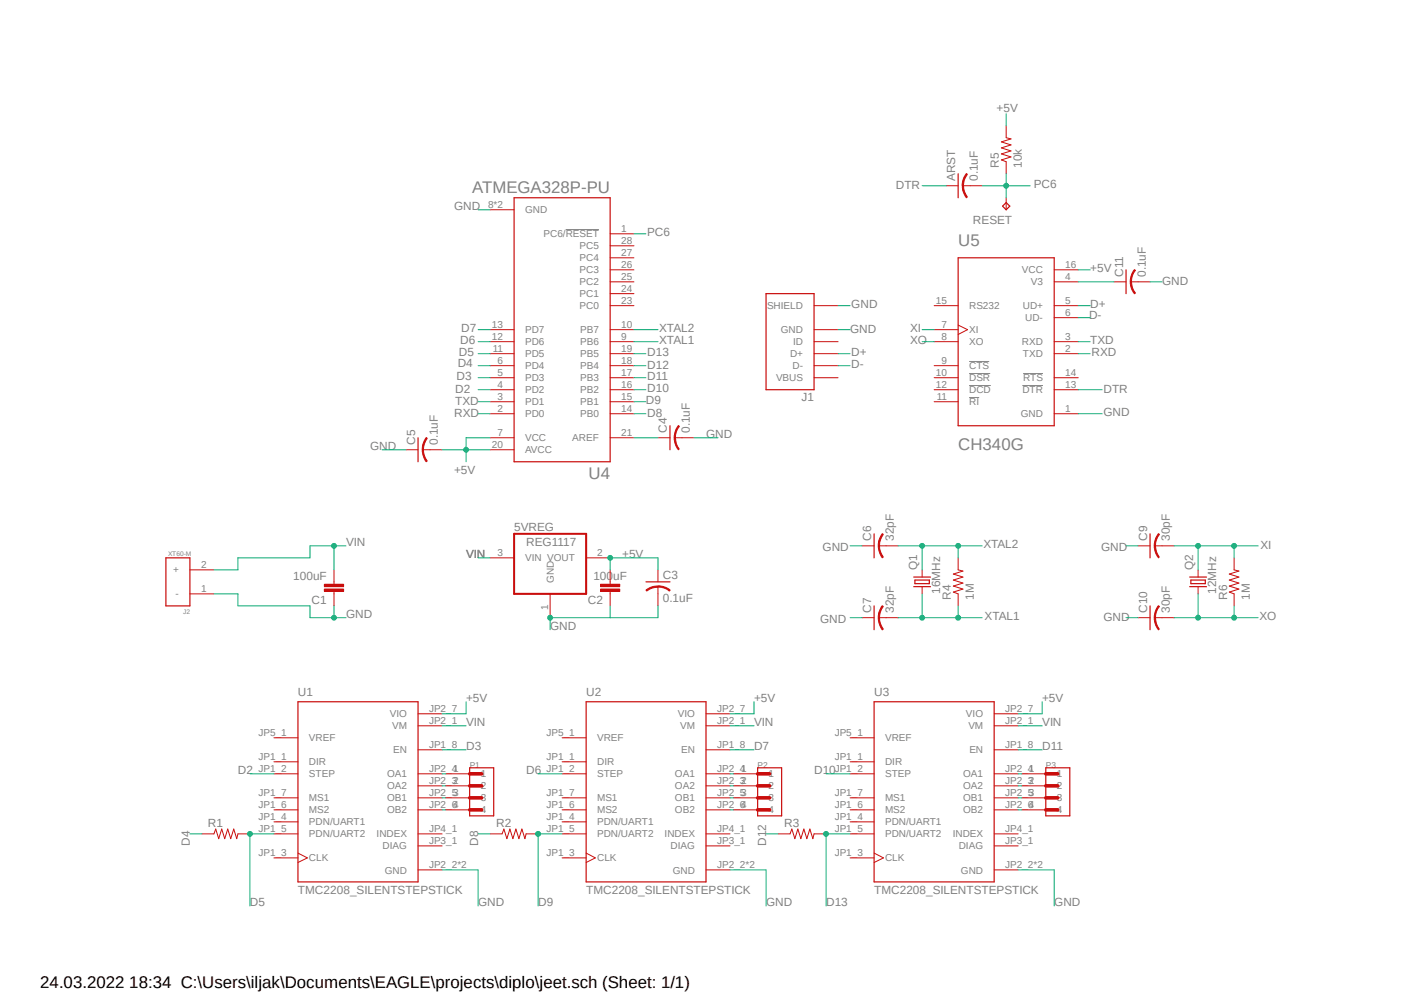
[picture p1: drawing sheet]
<svg xmlns="http://www.w3.org/2000/svg" width="297mm" height="210mm" viewBox="0 0 297 210" stroke-linecap="round" stroke-linejoin="round" font-family="sans-serif">
<path d="M34.9 21.2l235.9 171M270.8 21.2l-235.9 171" fill="none" stroke="#fff" stroke-width=".21"/>
<path d="M119.7 48.6h7M205 76.5h4.3M205 79h4.5M216.5 79h4.1M205 84.1h2.1M205 81.5h4.6M216.3 81.5h4.3" fill="none" stroke="#808080" stroke-width=".21"/>
<path d="M63 148.4h25.4v38.1h-25.4zM124 148.4h25.4v38.1h-25.4zM184.9 148.4h25.4v38.1h-25.4z" fill="none" stroke="#c90d0c" stroke-width=".25"/>
<g fill="none" stroke="#c90d0c" stroke-width=".21">
<path d="M70.7 123.1v.5M70.7 125.1v.5M58 156h5M88.4 158.6h5.1M88.4 153.5h5.1M88.4 151h5.1M118.9 156h5.1M149.4 158.6h5M149.4 153.5h5M149.4 151h5M179.8 156h5.1M210.3 158.6h5.1"/>
<path d="M210.3 153.5h5.1M210.3 151h5.1M42.7 176.4h2.6l.3-1.1 .7 2.1 .6-2.1 .6 2.1 .7-2.1 .6 2.1 .6-2.1 .7 2.1 .2-1h2.6M58 161.1h5M58 163.7h5M58 173.8h5M58 168.7h5M58 171.3h5M58 176.4h5M88.4 163.7h5.1M88.4 168.7h5.1M88.4 171.3h5.1"/>
<path d="M88.4 178.9h5.1M88.4 176.4h5.1M88.4 166.2h5.1M103.7 176.4h2.5l.4-1.1 .6 2.1 .7-2.1 .6 2.1 .6-2.1 .7 2.1 .6-2.1 .6 2.1 .3-1h2.5M118.9 161.1h5.1M118.9 163.7h5.1M118.9 173.8h5.1M118.9 168.7h5.1M118.9 171.3h5.1M118.9 176.4h5.1M149.4 163.7h5M149.4 168.7h5"/>
<path d="M149.4 171.3h5M149.4 178.9h5M149.4 176.4h5M149.4 166.2h5M164.6 176.4h2.5l.4-1.1 .6 2.1 .7-2.1 .6 2.1 .7-2.1 .6 2.1 .6-2.1 .7 2.1 .2-1h2.6M179.8 161.1h5.1M179.8 163.7h5.1M179.8 173.8h5.1M179.8 168.7h5.1M179.8 171.3h5.1M179.8 176.4h5.1M210.3 163.7h5.1"/>
<path d="M210.3 168.7h5.1M210.3 171.3h5.1M210.3 178.9h5.1M210.3 176.4h5.1M210.3 166.2h5.1M58 181.4h5M63 180.4l2 1-2 1M88.4 184h5.1M118.9 181.4h5.1M124 180.4l1.9 1-1.9 1M149.4 184h5M179.8 181.4h5.1"/>
<path d="M184.9 180.4l2 1-2 1M210.3 184h5.1"/>
</g>
<path d="M68.6 124.6h4.1v.5h-4.1z" fill-rule="evenodd" fill="#c90d0c"/>
<path d="M68.6 124.6h4.1v.5h-4.1z" fill="none" stroke="#c90d0c" stroke-width=".21"/>
<path d="M68.6 123.6h4.1v.5h-4.1z" fill-rule="evenodd" fill="#c90d0c"/>
<path d="M103.7 118h5.1M124 118h5.1M68.6 123.6h4.1v.5h-4.1zM70.7 120.5v2.6M70.7 125.6v2.5M116.4 125.6v5M129.1 123.1v.5M129.1 125.1v.5" fill="none" stroke="#c90d0c" stroke-width=".21"/>
<path d="M108.8 112.9h15.2v12.7h-15.2z" fill="none" stroke="#c90d0c" stroke-width=".42"/>
<path d="M127 124.6h4.1v.5h-4.1z" fill-rule="evenodd" fill="#c90d0c"/>
<path d="M127 124.6h4.1v.5h-4.1z" fill="none" stroke="#c90d0c" stroke-width=".21"/>
<path d="M127 123.6h4.1v.5h-4.1z" fill-rule="evenodd" fill="#c90d0c"/>
<g fill="none" stroke="#c90d0c" stroke-width=".21">
<path d="M103.7 44.4h5.1M129.1 59.6h5M129.1 57.1h5M129.1 54.5h5M129.1 52h5M129.1 49.4h5M103.7 79.9h5.1M103.7 77.3h5.1M103.7 74.8h5.1M103.7 72.3h5.1M103.7 69.7h5.1M129.1 79.9h5"/>
<path d="M129.1 77.3h5M129.1 74.8h5M129.1 72.3h5M129.1 69.7h5M129.1 64.6h5M129.1 62.1h5M103.7 92.6h5.1M103.7 87.5h5.1M103.7 85h5.1M103.7 82.4h5.1M103.7 95.1h5.1M129.1 92.6h5"/>
<path d="M129.1 87.5h5M129.1 85h5M129.1 82.4h5M127 123.6h4.1v.5h-4.1zM129.1 120.5v2.6M129.1 125.6v2.5M139.2 124.1v1.5"/>
</g>
<path d="M108.8 41.8h20.3v55.9h-20.3zM136.7 123.1h5" fill="none" stroke="#c90d0c" stroke-width=".25"/>
<path d="M139.2 123.9a4 4 0 0 1 2.6 .9l-.2 .2a3.6 3.6 0 0 0-2.4-.8z" fill-rule="evenodd" fill="#c90d0c"/>
<path d="M139.2 123.9a4 4 0 0 1 2.6 .9l-.2 .2a3.6 3.6 0 0 0-2.4-.8z" fill="none" stroke="#c90d0c" stroke-width=".21"/>
<path d="M136.7 124.8a3.6 3.6 0 0 1 2.5-.8v.2a3.5 3.5 0 0 0-2.4 .8z" fill-rule="evenodd" fill="#c90d0c"/>
<path d="M142.7 92.6h1.6M136.7 124.8a3.6 3.6 0 0 1 2.5-.8v.2a3.5 3.5 0 0 0-2.4 .8zM139.2 120.5v2.6M139.2 125.6v2.5" fill="none" stroke="#c90d0c" stroke-width=".21"/>
<path d="M141.7 90v5.1" fill="none" stroke="#c90d0c" stroke-width=".25"/>
<path d="M143.5 90l.2 .2a3.8 3.8 0 0 0-.8 2.4h-.3a4.2 4.2 0 0 1 .9-2.6z" fill-rule="evenodd" fill="#c90d0c"/>
<path d="M143.5 90l.2 .2a3.8 3.8 0 0 0-.8 2.4h-.3a4.2 4.2 0 0 1 .9-2.6z" fill="none" stroke="#c90d0c" stroke-width=".21"/>
<path d="M142.6 92.6h.3a3.9 3.9 0 0 0 .8 2.4l-.2 .1a3.9 3.9 0 0 1-.9-2.5z" fill-rule="evenodd" fill="#c90d0c"/>
<path d="M89.5 95.1h1.5M139.2 92.6h2.5M142.6 92.6h.3a3.9 3.9 0 0 0 .8 2.4l-.2 .1a3.9 3.9 0 0 1-.9-2.5zM144.3 92.6h2.5" fill="none" stroke="#c90d0c" stroke-width=".21"/>
<path d="M88.4 92.6v5.1" fill="none" stroke="#c90d0c" stroke-width=".25"/>
<path d="M90.2 92.5l.2 .2a4.1 4.1 0 0 0-.8 2.4h-.3a3.8 3.8 0 0 1 .9-2.6z" fill-rule="evenodd" fill="#c90d0c"/>
<path d="M90.2 92.5l.2 .2a4.1 4.1 0 0 0-.8 2.4h-.3a3.8 3.8 0 0 1 .9-2.6z" fill="none" stroke="#c90d0c" stroke-width=".21"/>
<path d="M89.3 95.1h.3a3.9 3.9 0 0 0 .8 2.4l-.2 .2-.5-.9z" fill-rule="evenodd" fill="#c90d0c"/>
<path d="M85.9 95.1h2.5M89.3 95.1h.3a3.9 3.9 0 0 0 .8 2.4l-.2 .2-.5-.9zM91 95.1h2.5M185.9 115.4h1.6M202.7 118v2.5l1 .3-2 .6 2 .6-2 .7 2 .6-2 .7 2 .6-2 .6 1 .4v2.5M195.1 120.5v1.5M195.1 124.1v1.5" fill="none" stroke="#c90d0c" stroke-width=".21"/>
<path d="M184.9 112.9v5.1M193.3 122h3.5M193.3 124.1h3.5M193.5 122.7h3.1v.7h-3.1z" fill="none" stroke="#c90d0c" stroke-width=".25"/>
<path d="M186.6 112.9l.3 .1a4.1 4.1 0 0 0-.8 2.4h-.3a3.6 3.6 0 0 1 .8-2.5z" fill-rule="evenodd" fill="#c90d0c"/>
<path d="M186.6 112.9l.3 .1a4.1 4.1 0 0 0-.8 2.4h-.3a3.6 3.6 0 0 1 .8-2.5z" fill="none" stroke="#c90d0c" stroke-width=".21"/>
<path d="M185.8 115.4h.3a4.1 4.1 0 0 0 .8 2.4l-.3 .2-.5-.9z" fill-rule="evenodd" fill="#c90d0c"/>
<path d="M182.4 115.4h2.5M185.8 115.4h.3a4.1 4.1 0 0 0 .8 2.4l-.3 .2-.5-.9zM187.5 115.4h2.5M185.9 130.6h1.6" fill="none" stroke="#c90d0c" stroke-width=".21"/>
<path d="M184.9 128.1v5.1" fill="none" stroke="#c90d0c" stroke-width=".25"/>
<path d="M186.6 128.1l.3 .2a3.9 3.9 0 0 0-.8 2.3h-.3a3.6 3.6 0 0 1 .8-2.5z" fill-rule="evenodd" fill="#c90d0c"/>
<path d="M186.6 128.1l.3 .2a3.9 3.9 0 0 0-.8 2.3h-.3a3.6 3.6 0 0 1 .8-2.5z" fill="none" stroke="#c90d0c" stroke-width=".21"/>
<path d="M185.8 130.6h.3a4.1 4.1 0 0 0 .8 2.5l-.3 .1-.2-.3a4.4 4.4 0 0 1-.6-2.3z" fill-rule="evenodd" fill="#c90d0c"/>
<g fill="none" stroke="#c90d0c" stroke-width=".21">
<path d="M203.7 39.3h1.5M223 59.6h5.1M223 57.1h5.1M197.6 72.3h5.1M197.6 64.6h5.1M197.6 69.7h5.1M197.6 77.3h5.1M197.6 79.9h5.1M202.7 68.7l2 1-2 1M223 74.8h5.1M223 72.3h5.1M223 64.6h5.1"/>
<path d="M223 67.2h5.1M223 79.9h5.1M197.6 85h5.1M197.6 82.4h5.1M223 87.5h5.1M223 82.4h5.1M182.4 130.6h2.5M185.8 130.6h.3a4.1 4.1 0 0 0 .8 2.5l-.3 .1-.2-.3a4.4 4.4 0 0 1-.6-2.3zM187.5 130.6h2.5"/>
</g>
<path d="M202.7 36.7v5.1M202.7 54.5h20.3v35.5h-20.3z" fill="none" stroke="#c90d0c" stroke-width=".25"/>
<path d="M204.4 36.7l.2 .2a3.8 3.8 0 0 0-.8 2.4h-.3a4 4 0 0 1 .9-2.6z" fill-rule="evenodd" fill="#c90d0c"/>
<path d="M204.4 36.7l.2 .2a3.8 3.8 0 0 0-.8 2.4h-.3a4 4 0 0 1 .9-2.6z" fill="none" stroke="#c90d0c" stroke-width=".21"/>
<path d="M203.6 39.3h.2a3.9 3.9 0 0 0 .8 2.4l-.2 .1-.2-.3a3.5 3.5 0 0 1-.6-2.2z" fill-rule="evenodd" fill="#c90d0c"/>
<path d="M200.2 39.3h2.5M203.6 39.3h.2a3.9 3.9 0 0 0 .8 2.4l-.2 .1-.2-.3a3.5 3.5 0 0 1-.6-2.2zM205.2 39.3h2.6M212.9 26.6v2.5l1 .3-2.1 .6 2.1 .6-2.1 .7 2.1 .6-2.1 .7 2.1 .6-2.1 .6 1.1 .4v2.5M212.9 41.8v2.6M244.3 115.4h1.5M261.1 118v2.5l1 .3-2 .6 2 .6-2 .7 2 .6-2 .7 2 .6-2 .6 1 .4v2.5M253.4 120.5v1.5M253.4 124.1v1.5" fill="none" stroke="#c90d0c" stroke-width=".21"/>
<path d="M212.9 42.8l.7 .8-.7 .8-.8-.8zM243.3 112.9v5.1M251.7 122h3.5M251.7 124.1h3.5M251.9 122.7h3.1v.7h-3.1z" fill="none" stroke="#c90d0c" stroke-width=".25"/>
<path d="M245.1 112.9l.2 .1a3.8 3.8 0 0 0-.9 2.4h-.2a4 4 0 0 1 .9-2.5z" fill-rule="evenodd" fill="#c90d0c"/>
<path d="M245.1 112.9l.2 .1a3.8 3.8 0 0 0-.9 2.4h-.2a4 4 0 0 1 .9-2.5z" fill="none" stroke="#c90d0c" stroke-width=".21"/>
<path d="M244.2 115.4h.2a4.1 4.1 0 0 0 .8 2.4l-.1 .2a3.9 3.9 0 0 1-.9-2.6z" fill-rule="evenodd" fill="#c90d0c"/>
<path d="M240.7 115.4h2.6M244.2 115.4h.2a4.1 4.1 0 0 0 .8 2.4l-.1 .2a3.9 3.9 0 0 1-.9-2.6zM245.8 115.4h2.6M244.3 130.6h1.5" fill="none" stroke="#c90d0c" stroke-width=".21"/>
<path d="M243.3 128.1v5.1" fill="none" stroke="#c90d0c" stroke-width=".25"/>
<path d="M245.1 128.1l.2 .2a3.6 3.6 0 0 0-.9 2.3h-.2a4 4 0 0 1 .9-2.5z" fill-rule="evenodd" fill="#c90d0c"/>
<path d="M245.1 128.1l.2 .2a3.6 3.6 0 0 0-.9 2.3h-.2a4 4 0 0 1 .9-2.5z" fill="none" stroke="#c90d0c" stroke-width=".21"/>
<path d="M244.2 130.6h.2a4.1 4.1 0 0 0 .8 2.5l-.1 .1a3.9 3.9 0 0 1-.9-2.6z" fill-rule="evenodd" fill="#c90d0c"/>
<path d="M239.2 59.6h1.5M240.7 130.6h2.6M244.2 130.6h.2a4.1 4.1 0 0 0 .8 2.5l-.1 .1a3.9 3.9 0 0 1-.9-2.6zM245.8 130.6h2.6" fill="none" stroke="#c90d0c" stroke-width=".21"/>
<path d="M238.2 57.1v5" fill="none" stroke="#c90d0c" stroke-width=".25"/>
<path d="M240 57l.2 .2a3.6 3.6 0 0 0-.8 2.4h-.3a4 4 0 0 1 .9-2.6z" fill-rule="evenodd" fill="#c90d0c"/>
<path d="M240 57l.2 .2a3.6 3.6 0 0 0-.8 2.4h-.3a4 4 0 0 1 .9-2.6z" fill="none" stroke="#c90d0c" stroke-width=".21"/>
<path d="M239.1 59.6h.3a3.8 3.8 0 0 0 .8 2.4l-.2 .1a3.9 3.9 0 0 1-.9-2.5z" fill-rule="evenodd" fill="#c90d0c"/>
<g fill="none" stroke="#c90d0c" stroke-width=".21">
<path d="M235.7 59.6h2.5M239.1 59.6h.3a3.8 3.8 0 0 0 .8 2.4l-.2 .1a3.9 3.9 0 0 1-.9-2.5zM240.7 59.6h2.6M172.2 79.9h5.1M172.2 77.3h5.1M172.2 74.8h5.1M172.2 69.7h5.1M172.2 64.6h5.1M172.2 72.3h5.1M40.2 125.6h5.1M40.2 120.5h5.1M94.3 163.7h5.1"/>
<path d="M94.3 166.2h5.1M94.3 168.7h5.1M94.3 171.3h5.1M155.2 163.7h5.1M155.2 166.2h5.1M155.2 168.7h5.1M155.2 171.3h5.1M216.2 163.7h5M216.2 166.2h5M216.2 168.7h5M216.2 171.3h5"/>
</g>
<path d="M162.1 62.1h10.1v20.3h-10.1zM35.1 118h5.1v10.1h-5.1zM99.4 162.4h5v10.2h-5zM160.3 162.4h5.1v10.2h-5.1zM221.2 162.4h5.1v10.2h-5.1z" fill="none" stroke="#c90d0c" stroke-width=".25"/>
<path d="M99.4 163.7h2.5M99.4 166.2h2.5M99.4 168.7h2.5M99.4 171.3h2.5M160.3 163.7h2.5M160.3 166.2h2.5M160.3 168.7h2.5M160.3 171.3h2.5M221.2 163.7h2.6M221.2 166.2h2.6M221.2 168.7h2.6M221.2 171.3h2.6" fill="none" stroke="#c90d0c" stroke-width=".76"/>
<path d="M58 176.4h-5.1v15.2" fill="none" stroke="#0dab76" stroke-width=".21"/>
<circle cx="52.9" cy="176.4" r=".51" fill="#0dab76"/>
<g fill="none" stroke="#0dab76" stroke-width=".21">
<path d="M101.1 74.8h2.6M179.8 176.4h-5v15.2"/>
<circle cx="52.9" cy="176.4" r=".51"/>
</g>
<circle cx="174.7" cy="176.4" r=".51" fill="#0dab76"/>
<g fill="none" stroke="#0dab76" stroke-width=".21">
<path d="M101.1 77.3h2.6M134.1 74.8h2.6M134.1 77.3h2.6M134.1 87.5h2.6M40.2 176.4h2.5M101.1 176.4h2.6M118.9 176.4h-5.1v15.2M162.1 176.4h2.5"/>
<circle cx="174.7" cy="176.4" r=".51"/>
</g>
<circle cx="113.8" cy="176.4" r=".51" fill="#0dab76"/>
<g fill="none" stroke="#0dab76" stroke-width=".21">
<path d="M101.1 79.9h2.6M101.1 69.7h2.6M101.1 72.3h2.6M134.1 79.9h2.6M101.1 82.4h2.6M134.1 85h2.6M134.1 82.4h2.6M65.6 115.4h7.6M70.7 115.4v5.1M93.5 158.6h5.1M93.5 153.5h5.1M154.4 158.6h5.1"/>
<path d="M154.4 153.5h5.1M215.4 158.6h5.1M215.4 153.5h5.1M52.9 163.7h5.1M113.8 163.7h5.1M174.8 163.7h5"/>
<circle cx="113.8" cy="176.4" r=".51"/>
</g>
<circle cx="70.6" cy="115.4" r=".51" fill="#0dab76"/>
<g fill="none" stroke="#0dab76" stroke-width=".21">
<path d="M65.6 115.4v2.6h-15.3v2.5h-5M101.1 118h2.6M65.6 130.6h7.6M70.7 128.1v2.5M93.5 184h7.6v7.6M154.4 184h7.7v7.6M215.4 184h7.6v7.6"/>
<circle cx="70.6" cy="115.4" r=".51"/>
</g>
<circle cx="70.6" cy="130.6" r=".51" fill="#0dab76"/>
<g fill="none" stroke="#0dab76" stroke-width=".21">
<path d="M45.3 125.6h5v2.5h15.3v2.5M129.1 130.6h-12.7v2.6"/>
<circle cx="70.6" cy="130.6" r=".51"/>
</g>
<circle cx="116.4" cy="130.6" r=".51" fill="#0dab76"/>
<g fill="none" stroke="#0dab76" stroke-width=".21">
<path d="M101.1 44.4h2.6M243.3 59.6h2.5M177.3 69.7h2.5M177.3 64.6h2.5M80.8 95.1h5.1M146.8 92.6h5.1M228.1 87.5h5.1M129.1 118v2.5M179.8 115.4h2.6M238.2 115.4h2.5M129.1 128.1v2.5h10.1v-2.5M179.8 130.6h2.6"/>
<path d="M238.2 130.6h2.5"/>
<circle cx="116.4" cy="130.6" r=".51"/>
</g>
<circle cx="129.1" cy="118" r=".51" fill="#0dab76"/>
<g fill="none" stroke="#0dab76" stroke-width=".21">
<path d="M93.5 95.1h10.2M103.7 92.6h-5.1v2.5M129.1 118h10.1v2.5M98.6 148.4v2.6h-5.1M159.5 148.4v2.6h-5.1M220.5 148.4v2.6h-5.1"/>
<circle cx="129.1" cy="118" r=".51"/>
</g>
<circle cx="98.6" cy="95.1" r=".51" fill="#0dab76"/>
<g fill="none" stroke="#0dab76" stroke-width=".21">
<path d="M212.9 24v2.6M228.1 57.1h2.5M134.1 69.7h5.1M98.6 95.1v2.6M134.1 92.6h5.1M195.1 115.4h12.7M202.7 115.4v2.6"/>
<circle cx="98.6" cy="95.1" r=".51"/>
</g>
<circle cx="202.7" cy="115.4" r=".51" fill="#0dab76"/>
<g fill="none" stroke="#0dab76" stroke-width=".21">
<path d="M190 115.4h5.1v5.1"/>
<circle cx="202.7" cy="115.4" r=".51"/>
</g>
<circle cx="195.1" cy="115.4" r=".51" fill="#0dab76"/>
<g fill="none" stroke="#0dab76" stroke-width=".21">
<path d="M134.1 72.3h5.1M195.1 130.6h12.7M202.7 128.1v2.5"/>
<circle cx="195.1" cy="115.4" r=".51"/>
</g>
<circle cx="202.7" cy="130.6" r=".51" fill="#0dab76"/>
<g fill="none" stroke="#0dab76" stroke-width=".21">
<path d="M195.1 125.6v5h-5.1"/>
<circle cx="202.7" cy="130.6" r=".51"/>
</g>
<circle cx="195.1" cy="130.6" r=".51" fill="#0dab76"/>
<g fill="none" stroke="#0dab76" stroke-width=".21">
<path d="M207.8 39.3h10.1M212.9 36.7v2.6M134.1 49.4h2.6"/>
<circle cx="195.1" cy="130.6" r=".51"/>
</g>
<circle cx="212.8" cy="39.3" r=".51" fill="#0dab76"/>
<g fill="none" stroke="#0dab76" stroke-width=".21">
<path d="M195.1 39.3h5.1M212.9 39.3v2.5M195.1 69.7h2.5M228.1 82.4h5.1M253.4 115.4h12.7M261.1 115.4v2.6"/>
<circle cx="212.8" cy="39.3" r=".51"/>
</g>
<circle cx="261.1" cy="115.4" r=".51" fill="#0dab76"/>
<g fill="none" stroke="#0dab76" stroke-width=".21">
<path d="M248.4 115.4h5v5.1"/>
<circle cx="261.1" cy="115.4" r=".51"/>
</g>
<circle cx="253.4" cy="115.4" r=".51" fill="#0dab76"/>
<g fill="none" stroke="#0dab76" stroke-width=".21">
<path d="M195.1 72.3h2.5M253.4 130.6h12.7M261.1 128.1v2.5"/>
<circle cx="253.4" cy="115.4" r=".51"/>
</g>
<circle cx="261.1" cy="130.6" r=".51" fill="#0dab76"/>
<g fill="none" stroke="#0dab76" stroke-width=".21">
<path d="M253.4 125.6v5h-5"/>
<circle cx="261.1" cy="130.6" r=".51"/>
</g>
<circle cx="253.4" cy="130.6" r=".51" fill="#0dab76"/>
<g fill="none" stroke="#0dab76" stroke-width=".21">
<path d="M228.1 59.6h7.6M177.3 74.8h2.5M177.3 77.3h2.5M228.1 74.8h2.5M228.1 72.3h2.5M228.1 64.6h2.5M228.1 67.2h2.5M101.1 87.5h2.6M101.1 85h2.6M93.5 163.7h.8M93.5 166.2h.8M93.5 168.7h.8"/>
<path d="M93.5 171.3h.8M154.4 163.7h.8M154.4 166.2h.8M154.4 168.7h.8M154.4 171.3h.8M215.4 163.7h.8M215.4 166.2h.8M215.4 168.7h.8M215.4 171.3h.8"/>
<circle cx="253.4" cy="130.6" r=".51"/>
</g>
<g font-size="3.6" fill="#808080">
<text x="99.9" y="40.8">ATMEGA328P-PU</text>
<text x="202.7" y="52">U5</text>
<text x="202.7" y="95.1">CH340G</text>
<text x="124.5" y="101.3">U4</text>
</g>
<text font-size="3.6" x="8.5" y="209">24.03.2022 18:34 C:\Users\iljak\Documents\EAGLE\projects\diplo\jeet.sch (Sheet: 1/1)</text>
<g font-size="2.5" fill="#808080">
<text x="210.8" y="23.8">+5V</text>
<text x="211.3" y="35.5" transform="rotate(-90 211.3 35.5)">R5</text>
<text x="216.2" y="35.5" transform="rotate(-90 216.2 35.5)">10k</text>
<text x="189.5" y="40">DTR</text>
<text x="202.1" y="38.3" transform="rotate(-90 202.1 38.3)">ARST</text>
<text x="206.9" y="38.3" transform="rotate(-90 206.9 38.3)">0.1uF</text>
<text x="218.7" y="39.8">PC6</text>
<text x="96.1" y="44.4">GND</text>
<text x="205.8" y="47.4">RESET</text>
<text x="136.9" y="50">PC6</text>
<text x="230.6" y="57.6">+5V</text>
<text x="237.6" y="58.6" transform="rotate(-90 237.6 58.6)">C11</text>
<text x="242.4" y="58.6" transform="rotate(-90 242.4 58.6)">0.1uF</text>
<text x="180.1" y="65.2">GND</text>
<text x="230.6" y="65.2">D+</text>
<text x="245.8" y="60.4">GND</text>
<text x="97.6" y="70.2">D7</text>
<text x="139.4" y="70.2">XTAL2</text>
<text x="179.8" y="70.5">GND</text>
<text x="192.5" y="70.2">XI</text>
<text x="230.4" y="67.4">D-</text>
<text x="96.8" y="77.6">D4</text>
<text x="97.1" y="75.3">D5</text>
<text x="97.3" y="72.8">D6</text>
<text x="136.9" y="75.3">D13</text>
<text x="139.4" y="72.8">XTAL1</text>
<text x="180.1" y="75.3">D+</text>
<text x="180.1" y="77.9">D-</text>
<text x="192.5" y="72.8">XO</text>
<text x="230.6" y="72.8">TXD</text>
<text x="230.9" y="75.3">RXD</text>
<text x="96.3" y="83.2">D2</text>
<text x="96.6" y="80.4">D3</text>
<text x="136.9" y="78.1">D12</text>
<text x="136.9" y="80.4">D11</text>
<text x="136.9" y="82.9">D10</text>
<text x="233.4" y="83.2">DTR</text>
<text x="96.1" y="88.3">RXD</text>
<text x="96.3" y="85.7">TXD</text>
<text x="136.7" y="85.5">D9</text>
<text x="136.9" y="88.3">D8</text>
<text x="169.5" y="84.7">J1</text>
<text x="233.4" y="88">GND</text>
<text x="78.3" y="95.1">GND</text>
<text x="87.8" y="94.1" transform="rotate(-90 87.8 94.1)">C5</text>
<text x="92.6" y="94.1" transform="rotate(-90 92.6 94.1)">0.1uF</text>
<text x="141.1" y="91.6" transform="rotate(-90 141.1 91.6)">C4</text>
<text x="145.9" y="91.6" transform="rotate(-90 145.9 91.6)">0.1uF</text>
<text x="149.4" y="92.6">GND</text>
<text x="96.1" y="100.2">+5V</text>
<text x="108.8" y="112.3">5VREG</text>
<text x="73.2" y="115.4">VIN</text>
<text x="98.6" y="118">VIN</text>
<text x="111.3" y="115.4">REG1117</text>
<text x="131.6" y="118">+5V</text>
<text x="174" y="116.5">GND</text>
<text x="184.3" y="114.4" transform="rotate(-90 184.3 114.4)">C6</text>
<text x="189.1" y="114.4" transform="rotate(-90 189.1 114.4)">32pF</text>
<text x="208" y="116">XTAL2</text>
<text x="232.9" y="116.5">GND</text>
<text x="242.7" y="114.4" transform="rotate(-90 242.7 114.4)">C9</text>
<text x="247.5" y="114.4" transform="rotate(-90 247.5 114.4)">30pF</text>
<text x="266.7" y="116.2">XI</text>
<text x="62" y="122.7">100uF</text>
<text x="125.5" y="122.7">100uF</text>
<text x="140.2" y="122.4">C3</text>
<text x="194.1" y="120.5" transform="rotate(-90 194.1 120.5)">Q1</text>
<text x="198.9" y="125.6" transform="rotate(-90 198.9 125.6)">16MHz</text>
<text x="252.4" y="120.5" transform="rotate(-90 252.4 120.5)">Q2</text>
<text x="257.3" y="125.6" transform="rotate(-90 257.3 125.6)">12MHz</text>
<text x="65.9" y="127.8">C1</text>
<text x="73.2" y="130.7">GND</text>
<text x="124.3" y="127.8">C2</text>
<text x="140.2" y="127.3">0.1uF</text>
<text x="173.5" y="131.7">GND</text>
<text x="184.3" y="129.7" transform="rotate(-90 184.3 129.7)">C7</text>
<text x="189.1" y="129.7" transform="rotate(-90 189.1 129.7)">32pF</text>
<text x="201.2" y="126.9" transform="rotate(-90 201.2 126.9)">R4</text>
<text x="206" y="126.9" transform="rotate(-90 206 126.9)">1M</text>
<text x="208.3" y="131.1">XTAL1</text>
<text x="233.4" y="131.4">GND</text>
<text x="242.7" y="129.7" transform="rotate(-90 242.7 129.7)">C10</text>
<text x="247.5" y="129.7" transform="rotate(-90 247.5 129.7)">30pF</text>
<text x="259.6" y="126.9" transform="rotate(-90 259.6 126.9)">R6</text>
<text x="264.4" y="126.9" transform="rotate(-90 264.4 126.9)">1M</text>
<text x="266.4" y="131.1">XO</text>
<text x="116.4" y="133.2">GND</text>
<text x="63" y="147.2">U1</text>
<text x="98.6" y="148.4">+5V</text>
<text x="124" y="147.2">U2</text>
<text x="159.5" y="148.4">+5V</text>
<text x="184.9" y="147.2">U3</text>
<text x="220.5" y="148.4">+5V</text>
<text x="98.6" y="153.5">VIN</text>
<text x="159.5" y="153.5">VIN</text>
<text x="220.5" y="153.5">VIN</text>
<text x="98.6" y="158.6">D3</text>
<text x="159.5" y="158.6">D7</text>
<text x="220.5" y="158.6">D11</text>
<text x="50.3" y="163.7">D2</text>
<text x="111.3" y="163.7">D6</text>
<text x="172.2" y="163.7">D10</text>
<text x="40.2" y="178.9" transform="rotate(-90 40.2 178.9)">D4</text>
<text x="44" y="174.8">R1</text>
<text x="101.1" y="178.9" transform="rotate(-90 101.1 178.9)">D8</text>
<text x="105" y="174.8">R2</text>
<text x="162.1" y="178.9" transform="rotate(-90 162.1 178.9)">D12</text>
<text x="165.9" y="174.8">R3</text>
<text x="52.9" y="191.6">D5</text>
<text x="63" y="189.1">TMC2208_SILENTSTEPSTICK</text>
<text x="101.1" y="191.6">GND</text>
<text x="113.8" y="191.6">D9</text>
<text x="124" y="189.1">TMC2208_SILENTSTEPSTICK</text>
<text x="162.1" y="191.6">GND</text>
<text x="174.8" y="191.6">D13</text>
<text x="184.9" y="189.1">TMC2208_SILENTSTEPSTICK</text>
<text x="223" y="191.6">GND</text>
</g>
<g font-size="2.1" fill="#808080">
<text x="103.3" y="44">8*2</text>
<text x="111.1" y="45.1">GND</text>
<text x="115" y="50.2">PC6/RESET</text>
<text x="122.6" y="52.7">PC5</text>
<text x="131.4" y="51.6">28</text>
<text x="131.4" y="49.1">1</text>
<text x="122.6" y="57.8">PC3</text>
<text x="122.6" y="55.3">PC4</text>
<text x="131.4" y="59.2">25</text>
<text x="131.4" y="56.7">26</text>
<text x="131.4" y="54.1">27</text>
<text x="216.2" y="57.8">VCC</text>
<text x="225.3" y="59.2">4</text>
<text x="225.3" y="56.7">16</text>
<text x="122.6" y="65.4">PC0</text>
<text x="122.6" y="62.9">PC1</text>
<text x="122.6" y="60.4">PC2</text>
<text x="131.4" y="64.3">23</text>
<text x="131.4" y="61.8">24</text>
<text x="162.3" y="65.4">SHIELD</text>
<text x="198" y="64.3">15</text>
<text x="205" y="65.4">RS232</text>
<text x="216.4" y="65.4">UD+</text>
<text x="218.1" y="60.4">V3</text>
<text x="225.3" y="64.3">5</text>
<text x="104.1" y="71.9">12</text>
<text x="104.1" y="69.4">13</text>
<text x="111.1" y="70.5">PD7</text>
<text x="122.7" y="70.5">PB7</text>
<text x="131.4" y="71.9">9</text>
<text x="131.4" y="69.4">10</text>
<text x="165.2" y="70.5">GND</text>
<text x="199.2" y="69.4">7</text>
<text x="199.2" y="71.9">8</text>
<text x="205" y="70.5">XI</text>
<text x="216.9" y="67.9">UD-</text>
<text x="225.3" y="71.9">3</text>
<text x="225.3" y="66.8">6</text>
<text x="104.2" y="74.5">11</text>
<text x="105.2" y="77">6</text>
<text x="111.1" y="75.6">PD5</text>
<text x="111.1" y="73">PD6</text>
<text x="122.7" y="75.6">PB5</text>
<text x="122.7" y="73">PB6</text>
<text x="131.4" y="77">18</text>
<text x="131.4" y="74.5">19</text>
<text x="167.1" y="75.6">D+</text>
<text x="167.8" y="73">ID</text>
<text x="199.2" y="77">9</text>
<text x="205" y="73">XO</text>
<text x="216.2" y="73">RXD</text>
<text x="216.4" y="75.6">TXD</text>
<text x="225.3" y="74.5">2</text>
<text x="105.2" y="82.1">4</text>
<text x="105.2" y="79.5">5</text>
<text x="111.1" y="83.2">PD2</text>
<text x="111.1" y="80.6">PD3</text>
<text x="111.1" y="78.1">PD4</text>
<text x="122.7" y="83.2">PB2</text>
<text x="122.7" y="80.6">PB3</text>
<text x="122.7" y="78.1">PB4</text>
<text x="131.4" y="82.1">16</text>
<text x="131.4" y="79.5">17</text>
<text x="164.2" y="80.6">VBUS</text>
<text x="167.6" y="78.1">D-</text>
<text x="198" y="79.5">10</text>
<text x="198" y="82.1">12</text>
<text x="205" y="78.1">CTS</text>
<text x="205" y="80.6">DSR</text>
<text x="205" y="83.2">DCD</text>
<text x="216.3" y="83.2">DTR</text>
<text x="216.5" y="80.6">RTS</text>
<text x="225.3" y="82.1">13</text>
<text x="225.3" y="79.5">14</text>
<text x="105.2" y="87.2">2</text>
<text x="105.2" y="84.6">3</text>
<text x="111.1" y="88.3">PD0</text>
<text x="111.1" y="85.7">PD1</text>
<text x="122.7" y="88.3">PB0</text>
<text x="122.7" y="85.7">PB1</text>
<text x="131.4" y="87.2">14</text>
<text x="131.4" y="84.6">15</text>
<text x="198.2" y="84.6">11</text>
<text x="205" y="85.7">RI</text>
<text x="215.9" y="88.3">GND</text>
<text x="225.3" y="87.2">1</text>
<text x="104.1" y="94.8">20</text>
<text x="105.2" y="92.2">7</text>
<text x="111.1" y="93.3">VCC</text>
<text x="111.1" y="95.9">AVCC</text>
<text x="121.1" y="93.3">AREF</text>
<text x="131.4" y="92.2">21</text>
<text x="105.2" y="117.6">3</text>
<text x="111.1" y="118.7">VIN VOUT</text>
<text x="126.3" y="117.6">2</text>
<text x="36.6" y="121.3">+</text>
<text x="42.5" y="125.2">1</text>
<text x="42.5" y="120.1">2</text>
<text x="117.1" y="123.2" transform="rotate(-90 117.1 123.2)">GND</text>
<text x="37.1" y="126.4">-</text>
<text x="116" y="129.1" transform="rotate(-90 116 129.1)">1</text>
<text x="54.7" y="155.7">JP5_1</text>
<text x="82.5" y="151.7">VIO</text>
<text x="83" y="154.3">VM</text>
<text x="90.8" y="153.2">JP2_1</text>
<text x="90.8" y="150.6">JP2_7</text>
<text x="115.6" y="155.7">JP5_1</text>
<text x="143.4" y="151.7">VIO</text>
<text x="143.9" y="154.3">VM</text>
<text x="151.7" y="153.2">JP2_1</text>
<text x="151.7" y="150.6">JP2_7</text>
<text x="176.6" y="155.7">JP5_1</text>
<text x="204.3" y="151.7">VIO</text>
<text x="204.9" y="154.3">VM</text>
<text x="212.6" y="153.2">JP2_1</text>
<text x="212.6" y="150.6">JP2_7</text>
<text x="54.7" y="160.8">JP1_1</text>
<text x="65.4" y="161.9">DIR</text>
<text x="65.4" y="156.8">VREF</text>
<text x="83.2" y="159.3">EN</text>
<text x="90.8" y="158.2">JP1_8</text>
<text x="115.6" y="160.8">JP1_1</text>
<text x="126.3" y="161.9">DIR</text>
<text x="126.3" y="156.8">VREF</text>
<text x="144.1" y="159.3">EN</text>
<text x="151.7" y="158.2">JP1_8</text>
<text x="176.6" y="160.8">JP1_1</text>
<text x="187.2" y="161.9">DIR</text>
<text x="187.2" y="156.8">VREF</text>
<text x="205.1" y="159.3">EN</text>
<text x="212.6" y="158.2">JP1_8</text>
<text x="54.7" y="163.3">JP1_2</text>
<text x="65.4" y="164.4">STEP</text>
<text x="81.9" y="167">OA2</text>
<text x="81.9" y="164.4">OA1</text>
<text x="90.8" y="165.9">JP2_32</text>
<text x="90.8" y="163.3">JP2_41</text>
<text x="101.7" y="164.4">1</text>
<text x="101.7" y="167">2</text>
<text x="115.6" y="163.3">JP1_2</text>
<text x="126.3" y="164.4">STEP</text>
<text x="142.8" y="167">OA2</text>
<text x="142.8" y="164.4">OA1</text>
<text x="151.7" y="165.9">JP2_32</text>
<text x="151.7" y="163.3">JP2_41</text>
<text x="162.6" y="164.4">1</text>
<text x="162.6" y="167">2</text>
<text x="176.6" y="163.3">JP1_2</text>
<text x="187.2" y="164.4">STEP</text>
<text x="203.8" y="167">OA2</text>
<text x="203.8" y="164.4">OA1</text>
<text x="212.6" y="165.9">JP2_32</text>
<text x="212.6" y="163.3">JP2_41</text>
<text x="223.6" y="164.4">1</text>
<text x="223.6" y="167">2</text>
<text x="54.7" y="173.4">JP1_4</text>
<text x="54.7" y="168.4">JP1_7</text>
<text x="54.7" y="170.9">JP1_6</text>
<text x="65.4" y="169.5">MS1</text>
<text x="65.4" y="172">MS2</text>
<text x="81.9" y="172">OB2</text>
<text x="81.9" y="169.5">OB1</text>
<text x="90.8" y="170.9">JP2_64</text>
<text x="90.8" y="168.4">JP2_53</text>
<text x="101.7" y="169.5">3</text>
<text x="101.7" y="172">4</text>
<text x="115.6" y="173.4">JP1_4</text>
<text x="115.6" y="168.4">JP1_7</text>
<text x="115.6" y="170.9">JP1_6</text>
<text x="126.3" y="169.5">MS1</text>
<text x="126.3" y="172">MS2</text>
<text x="142.8" y="172">OB2</text>
<text x="142.8" y="169.5">OB1</text>
<text x="151.7" y="170.9">JP2_64</text>
<text x="151.7" y="168.4">JP2_53</text>
<text x="162.6" y="169.5">3</text>
<text x="162.6" y="172">4</text>
<text x="176.6" y="173.4">JP1_4</text>
<text x="176.6" y="168.4">JP1_7</text>
<text x="176.6" y="170.9">JP1_6</text>
<text x="187.2" y="169.5">MS1</text>
<text x="187.2" y="172">MS2</text>
<text x="203.8" y="172">OB2</text>
<text x="203.8" y="169.5">OB1</text>
<text x="212.6" y="170.9">JP2_64</text>
<text x="212.6" y="168.4">JP2_53</text>
<text x="223.6" y="169.5">3</text>
<text x="223.6" y="172">4</text>
<text x="54.7" y="176">JP1_5</text>
<text x="65.4" y="174.6">PDN/UART1</text>
<text x="65.4" y="177.1">PDN/UART2</text>
<text x="79.7" y="177.1">INDEX</text>
<text x="80.9" y="179.7">DIAG</text>
<text x="90.8" y="178.5">JP3_1</text>
<text x="90.8" y="176">JP4_1</text>
<text x="115.6" y="176">JP1_5</text>
<text x="126.3" y="174.6">PDN/UART1</text>
<text x="126.3" y="177.1">PDN/UART2</text>
<text x="140.6" y="177.1">INDEX</text>
<text x="141.9" y="179.7">DIAG</text>
<text x="151.7" y="178.5">JP3_1</text>
<text x="151.7" y="176">JP4_1</text>
<text x="176.6" y="176">JP1_5</text>
<text x="187.2" y="174.6">PDN/UART1</text>
<text x="187.2" y="177.1">PDN/UART2</text>
<text x="201.5" y="177.1">INDEX</text>
<text x="202.8" y="179.7">DIAG</text>
<text x="212.6" y="178.5">JP3_1</text>
<text x="212.6" y="176">JP4_1</text>
<text x="54.7" y="181.1">JP1_3</text>
<text x="65.4" y="182.2">CLK</text>
<text x="81.4" y="184.7">GND</text>
<text x="90.8" y="183.6">JP2_2*2</text>
<text x="115.6" y="181.1">JP1_3</text>
<text x="126.3" y="182.2">CLK</text>
<text x="142.3" y="184.7">GND</text>
<text x="151.7" y="183.6">JP2_2*2</text>
<text x="176.6" y="181.1">JP1_3</text>
<text x="187.2" y="182.2">CLK</text>
<text x="203.3" y="184.7">GND</text>
<text x="212.6" y="183.6">JP2_2*2</text>
</g>
<g font-size="1.8" fill="#808080">
<text x="99.4" y="162.4">P1</text>
<text x="160.3" y="162.4">P2</text>
<text x="221.2" y="162.4">P3</text>
</g>
<g font-size="1.4" fill="#808080">
<text x="35.6" y="117.7">XT60-M</text>
<text x="38.7" y="129.8">J2</text>
</g>
</svg>
